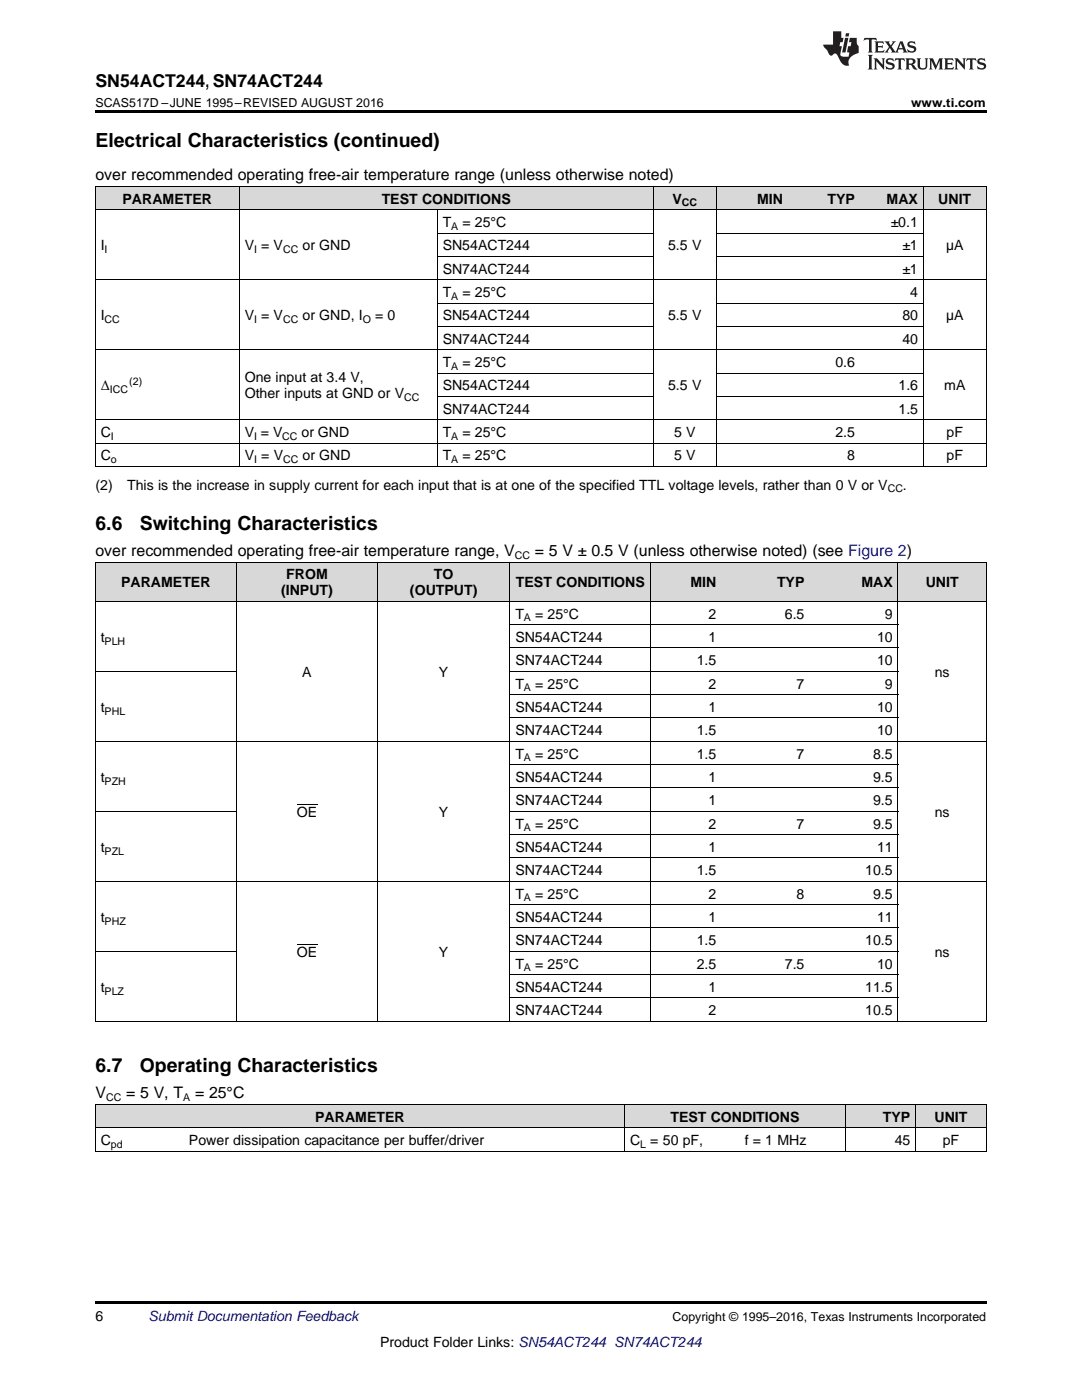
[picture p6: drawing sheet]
<svg xmlns="http://www.w3.org/2000/svg" width="216mm" height="279mm" viewBox="0 0 216 279" stroke-linecap="round" stroke-linejoin="round" font-family="sans-serif">
<g fill="#d8d8d8">
<path d="M19 220.5h17.7v4.6h-17.7z"/>
<path d="M36.7 220.5h88v4.6h-88z"/>
<path d="M124.7 220.5h22.8v4.6h-22.8z"/>
<path d="M147.5 220.5h21.2v4.6h-21.2z"/>
<path d="M168.7 220.5h14v4.6h-14z"/>
<path d="M182.7 220.5h14.1v4.6h-14.1z"/>
<path d="M19 112.2h28.2v7.9h-28.2z"/>
<path d="M47.2 112.2h28.2v7.9h-28.2z"/>
<path d="M75.4 112.2h26.4v7.9h-26.4z"/>
<path d="M101.8 112.2h28.1v7.9h-28.1z"/>
<path d="M129.9 112.2h14.1v7.9h-14.1z"/>
<path d="M144 112.2h17.6v7.9h-17.6z"/>
<path d="M161.6 112.2h17.6v7.9h-17.6z"/>
<path d="M179.2 112.2h17.6v7.9h-17.6z"/>
<path d="M19 37.3h28.8v4.6h-28.8z"/>
<path d="M47.8 37.3h39.5v4.6h-39.5z"/>
<path d="M87.3 37.3h16.1v4.6h-16.1z"/>
<path d="M103.4 37.3h27v4.6h-27z"/>
<path d="M130.4 37.3h12.5v4.6h-12.5z"/>
<path d="M142.9 37.3h14.4v4.6h-14.4z"/>
<path d="M157.3 37.3h14.4v4.6h-14.4z"/>
<path d="M171.7 37.3h12.6v4.6h-12.6z"/>
<path d="M184.3 37.3h12.5v4.6h-12.5z"/>
</g>
<g fill="#000">
<path d="M19 22h177.8v.5h-177.8zM19 93.1h.2zM87.2 93.1h.1zM103.3 93.1h.1zM130.3 93.1h.1zM142.8 93.1h.1zM157.2 93.1h.1zM171.6 93.1h.1zM184.1 93.1h.2zM196.7 93.1h.1zM19 203.8l.2 .1zM75.2 203.8l.2 .1z"/>
<path d="M101.7 203.8l.1 .1zM129.8 203.8l.1 .1zM143.9 203.8l.1 .1zM179.1 203.8l.1 .1zM196.7 203.8l.1 .1zM19 259.7h177.8v.5h-177.8z"/>
</g>
<g fill="none" stroke="#000" stroke-width=".2">
<path d="M19 37.2h177.8M19.1 37.2v55.9M47.7 37.2v55.9M130.3 37.2v55.9M142.9 37.2v55.9M184.2 37.2v55.9M196.8 37.2v55.9M19 55.8h177.8M19 41.9h177.8M87.2 41.9v51.2M87.3 51.2h43.1M87.3 46.5h43.1"/>
<path d="M142.9 51.2h41.4M142.9 46.5h41.4M19 69.8h177.8M87.3 79.1h43.1M87.3 74.5h43.1M87.3 65.1h43.1M87.3 60.5h43.1M142.9 79.1h41.4M142.9 74.5h41.4M142.9 65.1h41.4M142.9 60.5h41.4M19 93.1h177.8"/>
<path d="M19 88.4h177.8M19 83.8h177.8M19 120h177.8M19 112.2h177.8M19.1 112.2v91.7M47.1 112.2v91.7M75.3 112.2v91.7M101.7 112.2v91.7M129.9 112.2v91.7M179.2 112.2v91.7M196.8 112.2v91.7M19 134h28.2"/>
<path d="M101.8 138.6h77.4M101.8 134h77.4M101.8 129.3h77.4M101.8 124.7h77.4M19 147.9h177.8M101.8 157.3h77.4M101.8 152.6h77.4M101.8 143.3h77.4M19 175.9h177.8M19 161.9h28.2M101.8 171.2h77.4M101.8 166.6h77.4"/>
<path d="M101.8 161.9h77.4M19 189.8h28.2M101.8 199.2h77.4M101.8 194.5h77.4M101.8 189.8h77.4M101.8 185.2h77.4M101.8 180.5h77.4M19 203.8h177.8M19 229.7h177.8M19 225.1h177.8M19 220.4h177.8M19.1 220.5v9.3"/>
<path d="M124.6 220.5v9.3M168.6 220.5v9.3M182.7 220.5v9.3M196.8 220.5v9.3"/>
</g>
<g fill="#231f20">
<path d="M172.5 7.6l-.1 .5 .4-.2h.6v.1v2.1l-.2 .4h.9l-.2-.4v-2.1l.1-.1h.5l.5 .2-.2-.5zM174.5 8.3l.2 .3v1.5l-.2 .4h1.8l.2-.6a1.04 1.04 0 0 1-1.3 .2v-.7h.6l.3 .2v-.6l-.3 .2h-.6v-.6l.8-.1 .4 .3-.2-.5zM176.5 8.3l.9 1.1-.9 1.1h.8l-.2-.2 .4-.7 .5 .7-.2 .2h1.5l-.2-.2 .2-.4h.9l.1 .4-.2 .2h1l-.3-.3-.7-1.9h-.5l-.9 2-.8-1 .9-1h-.8l.1 .3-.4 .5-.3-.6 .1-.2zM179.7 8.6l.4 1h-.7zM181.3 8.4a.63 .63 0 0 0-.2 .7 .63 .63 0 0 0 .6 .4l.6 .2 .1 .2a.75 .75 0 0 1-.7 .4 .75 .75 0 0 1-.6-.5l.1 .7 .1-.1a1.11 1.11 0 0 0 1.5-.6 1.13 1.13 0 0 0-1.2-.8l-.1-.4a1.04 1.04 0 0 1 1.2 .2l-.2-.5-.2 .1-.4-.2zM173.2 10.9l.2 .4v2.2l-.2 .4h1l-.3-.4v-2.2l.3-.4zM174.3 11.6l.3 .4v1.5l-.3 .4h.8l-.2-.4v-1.3l1.5 1.7v-1.9l.2-.4h-.7l.2 .4v.9l-1.1-1.3zM177 11.8a.62 .62 0 0 0-.2 .7 .62 .62 0 0 0 .6 .4l.6 .1 .1 .3a.76 .76 0 0 1-.7 .3 .76 .76 0 0 1-.7-.4l.2 .7 .1-.1a1.11 1.11 0 0 0 1.5-.6 1.13 1.13 0 0 0-1.2-.8l-.1-.4a1.04 1.04 0 0 1 1.2 .2l-.2-.6-.2 .1-.5-.1zM178.7 11.6l-.2 .6a.61 .61 0 0 1 .8-.3v1.6l-.2 .4h.9l-.2-.4v-1.6a.63 .63 0 0 1 .7 .3l-.1-.6zM180.6 11.6l.3 .4v1.5l-.3 .4h1l-.2-.2-.1-.8 .6 .2a.76 .76 0 0 0 1.2 .7l-1-1a.58 .58 0 0 0 .6-.5 .58 .58 0 0 0-.5-.6zM181.4 11.9h.1a.45 .45 0 0 1 .5 .1 .45 .45 0 0 1 .1 .5l-.8 .2zM182.9 11.6l.2 .2a2.17 2.17 0 0 0 .3 1.9 .99 .99 0 0 0 1.6-.6v-1.1l.2-.4h-.7l.2 .2a1.92 1.92 0 0 1-.2 1.8 .6 .6 0 0 1-.9-.5v-1.1l.2-.4zM185.4 11.6l.2 .4v1.5l-.2 .4h.7l-.2-.4v-1.4l.8 1.8 .8-1.8v1.4l-.2 .4h.9l-.2-.4v-1.5l.2-.4h-.8l-.6 1.5-.6-1.5zM188.4 11.6l.2 .4v1.5l-.2 .4h1.8l.1-.6a1.04 1.04 0 0 1-1.2 .1v-.6h.5l.4 .2v-.6l-.4 .2h-.5v-.7h.8l.3 .3-.1-.6zM190.5 11.6l.2 .4v1.5l-.2 .4h.7l-.2-.4v-1.3l1.5 1.7v-1.9l.2-.4h-.7l.2 .4v.9l-1.1-1.3zM192.9 11.6l-.1 .6a.61 .61 0 0 1 .7-.3l.1 1.6-.3 .4h1l-.3-.4 .1-1.6a.63 .63 0 0 1 .7 .3l-.1-.6zM195.2 11.8a.62 .62 0 0 0-.2 .7 .62 .62 0 0 0 .6 .4l.6 .1 .1 .3a.76 .76 0 0 1-.7 .3 .76 .76 0 0 1-.6-.4l.1 .7 .1-.1a1.11 1.11 0 0 0 1.6-.6 1.13 1.13 0 0 0-1.3-.8l-.1-.4a1.04 1.04 0 0 1 1.2 .2l-.1-.6-.2 .1-.5-.1z"/>
<path d="M166.2 6.3v2.6h-1.9v.4l.8 .9a.91 .91 0 0 0 1 .8 .56 .56 0 0 1 .5-.3 .56 .56 0 0 1 .5 .3l.4 .8a1.53 1.53 0 0 0 1.9 1.2 1.54 1.54 0 0 1 1-2.1l.9-.3v-1.4a1.52 1.52 0 0 1-.4-1.6h-1.3l-.2 .8h.5l-.2 .8h-.5l-.1 1v.2l.4 .1-.2 .8a1.93 1.93 0 0 1-1.6-.3l.3-1.8h-.5l.2-.8h.4l.2-.8h-.4v-1.3zM168.6 7.6l-.6 2.9h.7l.6-2.9zM168.8 6.6l-.1 .7h.6l.2-.7z"/>
</g>
<path d="M59.2 160.5h4.1M59.2 188.5h4.1" fill="none" stroke="#000" stroke-width=".2"/>
<g font-size="3.9">
<text x="19" y="29.3">Electrical Characteristics (continued)</text>
<text x="19" y="105.8">6.6</text>
<text x="27.9" y="105.8">Switching Characteristics</text>
<text x="19" y="214">6.7</text>
<text x="27.9" y="214">Operating Characteristics</text>
</g>
<text font-size="3.5" x="19" y="17.3">SN54ACT244, SN74ACT244</text>
<g font-size="3.2">
<text x="19" y="36">over recommended operating free-air temperature range (unless otherwise noted)</text>
<text x="19" y="110.9">over recommended operating free-air temperature range, V</text>
<text x="106.7" y="110.9">= 5 V ± 0.5 V (unless otherwise noted) (see Figure 2)</text>
<text x="19" y="219.2">V</text>
<text x="25.2" y="219.2">= 5 V, T</text>
<text x="38.9" y="219.2">= 25°C</text>
</g>
<g font-size="2.8">
<text x="24.4" y="40.6">PARAMETER</text>
<text x="76.2" y="40.6">TEST CONDITIONS</text>
<text x="134.2" y="40.6">V</text>
<text x="151.1" y="40.6">MIN</text>
<text x="165.1" y="40.6">TYP</text>
<text x="176.9" y="40.6">MAX</text>
<text x="187.2" y="40.6">UNIT</text>
<text x="88.3" y="45.3">T</text>
<text x="92.3" y="45.3">= 25°C</text>
<text x="177.7" y="45.3">±0.1</text>
<text x="20.1" y="50">I</text>
<text x="48.8" y="50">V = V</text>
<text x="60.4" y="50">or GND</text>
<text x="88.3" y="50">SN54ACT244</text>
<text x="133.3" y="50">5.5 V</text>
<text x="180.1" y="50">±1</text>
<text x="188.8" y="50">µA</text>
<text x="88.3" y="54.6">SN74ACT244</text>
<text x="88.3" y="59.3">T</text>
<text x="92.3" y="59.3">= 25°C</text>
<text x="180.1" y="54.6">±1</text>
<text x="181.6" y="59.3">4</text>
<text x="20.1" y="63.9">I</text>
<text x="48.8" y="63.9">V = V</text>
<text x="60.4" y="63.9">or GND, I</text>
<text x="74.9" y="63.9">= 0</text>
<text x="88.3" y="63.9">SN54ACT244</text>
<text x="133.3" y="63.9">5.5 V</text>
<text x="180.1" y="63.9">80</text>
<text x="188.8" y="63.9">µA</text>
<text x="88.3" y="68.6">SN74ACT244</text>
<text x="180.1" y="68.6">40</text>
<text x="20.1" y="77.9">Δ</text>
<text x="48.8" y="76.3">One input at 3.4 V,</text>
<text x="88.3" y="73.2">T</text>
<text x="88.3" y="77.9">SN54ACT244</text>
<text x="92.3" y="73.2">= 25°C</text>
<text x="133.3" y="77.9">5.5 V</text>
<text x="166.7" y="73.2">0.6</text>
<text x="179.3" y="77.9">1.6</text>
<text x="188.4" y="77.9">mA</text>
<text x="48.8" y="79.5">Other inputs at GND or V</text>
<text x="88.3" y="82.5">SN74ACT244</text>
<text x="179.3" y="82.5">1.5</text>
<text x="20.1" y="87.2">C</text>
<text x="48.8" y="87.2">V = V</text>
<text x="60.2" y="87.2">or GND</text>
<text x="88.3" y="87.2">T</text>
<text x="92.3" y="87.2">= 25°C</text>
<text x="134.5" y="87.2">5 V</text>
<text x="166.7" y="87.2">2.5</text>
<text x="188.9" y="87.2">pF</text>
<text x="20.1" y="91.9">C</text>
<text x="48.8" y="91.9">V = V</text>
<text x="60.4" y="91.9">or GND</text>
<text x="88.3" y="91.9">T</text>
<text x="92.3" y="91.9">= 25°C</text>
<text x="134.5" y="91.9">5 V</text>
<text x="169" y="91.9">8</text>
<text x="188.9" y="91.9">pF</text>
<text x="19" y="97.7">(2)</text>
<text x="25.4" y="97.7">This is the increase in supply current for each input that is at one of the specified TTL voltage levels, rather than 0 V or V</text>
<text x="180.2" y="97.7">.</text>
<text x="24.2" y="117.2">PARAMETER</text>
<text x="56.1" y="118.8">(INPUT)</text>
<text x="57.1" y="115.6">FROM</text>
<text x="81.8" y="118.8">(OUTPUT)</text>
<text x="86.6" y="115.6">TO</text>
<text x="102.9" y="117.2">TEST CONDITIONS</text>
<text x="137.8" y="117.2">MIN</text>
<text x="155" y="117.2">TYP</text>
<text x="171.9" y="117.2">MAX</text>
<text x="184.7" y="117.2">UNIT</text>
<text x="102.8" y="123.4">T</text>
<text x="106.8" y="123.4">= 25°C</text>
<text x="141.4" y="123.4">2</text>
<text x="156.6" y="123.4">6.5</text>
<text x="176.6" y="123.4">9</text>
<text x="20.1" y="128.1">t</text>
<text x="102.8" y="128.1">SN54ACT244</text>
<text x="141.4" y="128.1">1</text>
<text x="175" y="128.1">10</text>
<text x="60.3" y="135.1">A</text>
<text x="87.6" y="135.1">Y</text>
<text x="102.8" y="132.8">SN74ACT244</text>
<text x="102.8" y="137.4">T</text>
<text x="106.8" y="137.4">= 25°C</text>
<text x="139" y="132.8">1.5</text>
<text x="141.4" y="137.4">2</text>
<text x="159" y="137.4">7</text>
<text x="175" y="132.8">10</text>
<text x="176.6" y="137.4">9</text>
<text x="186.5" y="135.1">ns</text>
<text x="20.1" y="142.1">t</text>
<text x="102.8" y="142.1">SN54ACT244</text>
<text x="141.4" y="142.1">1</text>
<text x="175" y="142.1">10</text>
<text x="102.8" y="146.7">SN74ACT244</text>
<text x="139" y="146.7">1.5</text>
<text x="175" y="146.7">10</text>
<text x="102.8" y="151.4">T</text>
<text x="106.8" y="151.4">= 25°C</text>
<text x="139" y="151.4">1.5</text>
<text x="159" y="151.4">7</text>
<text x="174.2" y="151.4">8.5</text>
<text x="20.1" y="156">t</text>
<text x="102.8" y="156">SN54ACT244</text>
<text x="102.8" y="160.7">SN74ACT244</text>
<text x="141.4" y="156">1</text>
<text x="141.4" y="160.7">1</text>
<text x="174.2" y="156">9.5</text>
<text x="174.2" y="160.7">9.5</text>
<text x="59.2" y="163">OE</text>
<text x="87.6" y="163">Y</text>
<text x="102.8" y="165.3">T</text>
<text x="106.8" y="165.3">= 25°C</text>
<text x="141.4" y="165.3">2</text>
<text x="159" y="165.3">7</text>
<text x="174.2" y="165.3">9.5</text>
<text x="186.5" y="163">ns</text>
<text x="20.1" y="170">t</text>
<text x="102.8" y="170">SN54ACT244</text>
<text x="141.4" y="170">1</text>
<text x="175" y="170">11</text>
<text x="102.8" y="174.7">SN74ACT244</text>
<text x="102.8" y="179.3">T</text>
<text x="106.8" y="179.3">= 25°C</text>
<text x="139" y="174.7">1.5</text>
<text x="141.4" y="179.3">2</text>
<text x="159" y="179.3">8</text>
<text x="172.6" y="174.7">10.5</text>
<text x="174.2" y="179.3">9.5</text>
<text x="20.1" y="184">t</text>
<text x="102.8" y="184">SN54ACT244</text>
<text x="141.4" y="184">1</text>
<text x="175" y="184">11</text>
<text x="59.2" y="191">OE</text>
<text x="87.6" y="191">Y</text>
<text x="102.8" y="188.6">SN74ACT244</text>
<text x="139" y="188.6">1.5</text>
<text x="172.6" y="188.6">10.5</text>
<text x="186.5" y="191">ns</text>
<text x="20.1" y="197.9">t</text>
<text x="102.8" y="193.3">T</text>
<text x="102.8" y="197.9">SN54ACT244</text>
<text x="106.8" y="193.3">= 25°C</text>
<text x="139" y="193.3">2.5</text>
<text x="141.4" y="197.9">1</text>
<text x="156.6" y="193.3">7.5</text>
<text x="172.6" y="197.9">11.5</text>
<text x="175" y="193.3">10</text>
<text x="102.8" y="202.6">SN74ACT244</text>
<text x="141.4" y="202.6">2</text>
<text x="172.6" y="202.6">10.5</text>
<text x="62.9" y="223.8">PARAMETER</text>
<text x="133.8" y="223.8">TEST CONDITIONS</text>
<text x="176.2" y="223.8">TYP</text>
<text x="186.5" y="223.8">UNIT</text>
<text x="20.1" y="228.5">C</text>
<text x="37.7" y="228.5">Power dissipation capacitance per buffer/driver</text>
<text x="125.7" y="228.5">C</text>
<text x="129.8" y="228.5">= 50 pF,</text>
<text x="148.6" y="228.5">f = 1 MHz</text>
<text x="178.5" y="228.5">45</text>
<text x="188.1" y="228.5">pF</text>
<text x="19" y="263.6">6</text>
<text x="75.8" y="268.9">Product Folder Links: SN54ACT244 SN74ACT244</text>
</g>
<text font-size="2.8" fill="#0000c8" x="29.6" y="263.6">Submit Documentation Feedback</text>
<g font-size="2.5">
<text x="19" y="21.4">SCAS517D –JUNE 1995–REVISED AUGUST 2016</text>
<text x="181.8" y="21.4">www.ti.com</text>
<text x="134.2" y="263.6">Copyright © 1995–2016, Texas Instruments Incorporated</text>
</g>
<g font-size="2.1">
<text x="136.1" y="41.2">CC</text>
<text x="90" y="45.9">A</text>
<text x="20.9" y="50.5">I</text>
<text x="50.7" y="50.5">I</text>
<text x="56.5" y="50.5">CC</text>
<text x="90" y="59.8">A</text>
<text x="20.9" y="64.5">CC</text>
<text x="50.7" y="64.5">I</text>
<text x="56.5" y="64.5">CC</text>
<text x="72.4" y="64.5">O</text>
<text x="25.8" y="76.8">(2)</text>
<text x="90" y="73.8">A</text>
<text x="21.9" y="78.5">ICC</text>
<text x="80.6" y="80">CC</text>
<text x="22.1" y="87.8">I</text>
<text x="50.7" y="87.8">I</text>
<text x="56.3" y="87.8">CC</text>
<text x="90" y="87.8">A</text>
<text x="22.1" y="92.4">o</text>
<text x="50.7" y="92.4">I</text>
<text x="56.5" y="92.4">CC</text>
<text x="90" y="92.4">A</text>
<text x="177.1" y="98.3">CC</text>
<text x="102.7" y="111.6">CC</text>
<text x="104.5" y="124">A</text>
<text x="20.9" y="128.7">PLH</text>
<text x="104.5" y="138">A</text>
<text x="20.9" y="142.6">PHL</text>
<text x="104.5" y="151.9">A</text>
<text x="20.9" y="156.6">PZH</text>
<text x="104.5" y="165.9">A</text>
<text x="20.9" y="170.6">PZL</text>
<text x="104.5" y="179.9">A</text>
<text x="20.9" y="184.5">PHZ</text>
<text x="104.5" y="193.9">A</text>
<text x="20.9" y="198.5">PLZ</text>
<text x="21.2" y="219.8">CC</text>
<text x="36.5" y="219.8">A</text>
<text x="22.1" y="229.1">pd</text>
<text x="127.7" y="229.1">L</text>
</g>
</svg>
